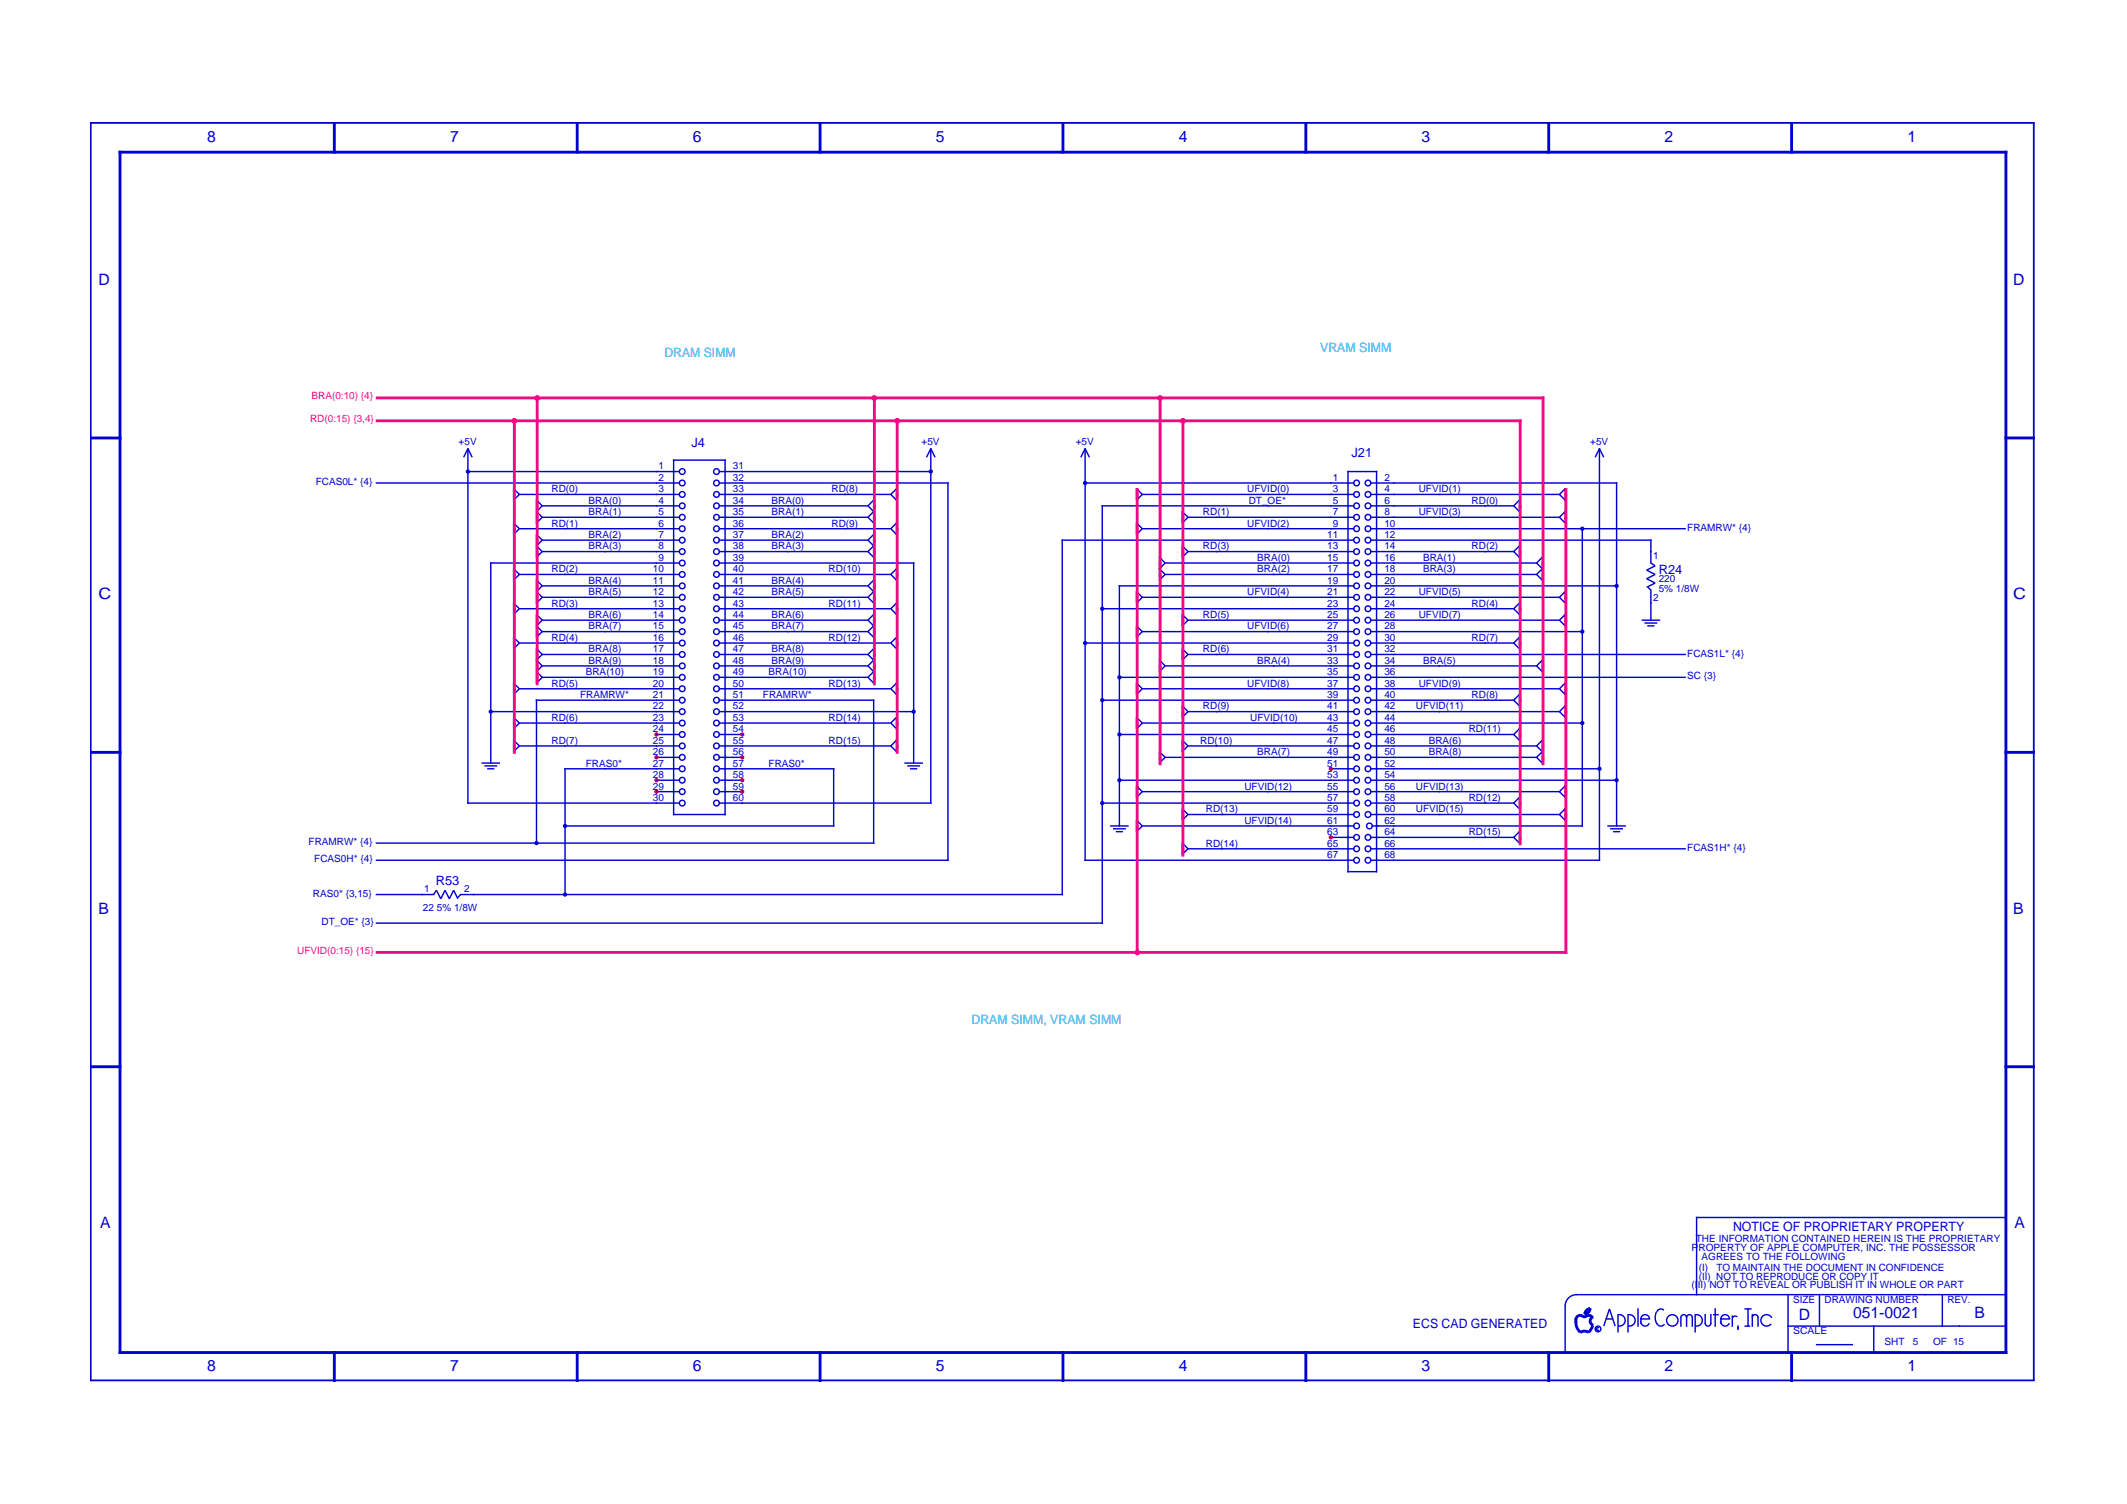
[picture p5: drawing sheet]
<svg xmlns="http://www.w3.org/2000/svg" width="420mm" height="297mm" viewBox="0 0 420 297" stroke-linecap="round" stroke-linejoin="round" font-family="sans-serif">
<path d="M17.8 24.3h384.1M17.9 24.1v248.7M401.7 24.1v248.7M17.8 272.6h384.1" fill="none" stroke="#0000d3" stroke-width=".35"/>
<g fill="none" stroke="#0000d3" stroke-width=".56">
<path d="M23.4 30.1h373.1M23.7 29.8v237.6M66 24.1v6.2M114 24.1v6.2M162 24.1v6.2M210 24.1v6.2M258 24.1v6.2M305.9 24.1v6.2M353.9 24.1v6.2M396.2 29.8v237.6M17.8 86.5h6.2M396 86.5h5.9"/>
<path d="M17.8 148.6h6.2M396 148.6h5.9M17.8 210.7h6.2M396 210.7h5.9M313.4 259.9l.7-.1 .5 .5M313.4 259.9a.81 .81 0 0 1-1.1-.1 .85 .85 0 0 0-1 .8M313.4 258.8l.7-.4a1.18 1.18 0 0 1-1.1 1.1zM23.4 267.1h373.1M66 266.8v6M114 266.8v6M162 266.8v6M210 266.8v6"/>
<path d="M258 266.8v6M305.9 266.8v6M311.3 260.3v.9M311.3 260.9a2.54 2.54 0 0 0 .9 2.2M312.1 263.2a1.41 1.41 0 0 1 1.7 0M314.6 261.8l-.3 .7-.5 .6M314.7 260.1a.85 .85 0 0 0-.6 .9 .85 .85 0 0 0 .7 .7M353.9 266.8v6"/>
</g>
<g fill="none" stroke="#0000d3" stroke-width=".28">
<path d="M74.2 95.4h60.1M91.6 90.3l.8-1.7 .9 1.7M92.3 93.1h42M92.4 88.5v70.2M101.5 96.5l1.1 1.1-1.1 1.2M101.5 96.4v2.5M102.4 97.6h31.9M106 98.8l1.1 1.1-1.1 1.1 1.1 1.2-1.1 1.1M106 98.6v4.8M107 99.9h27.3M132.9 90.9h10.5M133.1 90.7v70.3"/>
<path d="M142 99.9h29.6M142 97.6h34.1M142 95.4h45.4M142 93.1h42M143.2 90.7v70.3M172.6 98.8l-1.2 1.1 1.2 1.1-1.2 1.2 1.2 1.1M172.6 98.6v4.8M177.1 96.5l-1.1 1.1 1.1 1.2M177.1 96.4v2.5M183 90.3l.9-1.7 .8 1.7M183.9 88.5v70.2M187.3 95.2v74.8"/>
<path d="M213.5 90.3l.8-1.7 .9 1.7M214.2 95.4h53.3M214.3 88.5v81.5M217.6 99.9h49.9M217.7 99.8v82.7M224.5 96.5l1.1 1.1-1.1 1.2M224.5 96.4v2.5M225.5 97.6h42M266.1 93.1h6M266.3 93v79.3M270.7 99.9h28.5M270.7 97.6h37.5"/>
<path d="M270.7 95.4h48.8M271.9 93v79.3M300.1 98.8l-1.1 1.1 1.1 1.1M300.1 98.6v2.6M309.2 96.4v2.5M309.2 96.5l-1.2 1.1 1.2 1.2M315.1 90.3l.8-1.7 .9 1.7M315.9 88.5v81.5M319.3 95.2v68.1M96.8 111.2h37.5M96.9 111.1v39.7M101.5 103.2v2.5"/>
<path d="M101.5 112.2v2.5M101.5 119v2.5M101.5 103.3l1.1 1.1-1.1 1.2M101.5 112.3l1.1 1.2-1.1 1.1M101.5 119.1l1.1 1.1-1.1 1.2M102.4 113.5h31.9M102.4 104.4h31.9M106 105.4v4.8M106 114.4v4.8M106 105.6l1.1 1.1-1.1 1.1 1.1 1.1-1.1 1.2M106 114.6l1.1 1.1-1.1 1.1 1.1 1.2-1.1 1.1M107 118h27.3"/>
<path d="M107 115.7h27.3M107 108.9h27.3M107 106.7h27.3M107 102.2h27.3M142 118h29.6M142 115.7h29.6M142 113.5h34.1M142 111.2h38.6M142 108.9h29.6M142 106.7h29.6M142 104.4h34.1M142 102.2h29.6"/>
<path d="M172.6 105.4v4.8M172.6 114.4v4.8M172.6 105.6l-1.2 1.1 1.2 1.1-1.2 1.1 1.2 1.2M172.6 114.6l-1.2 1.1 1.2 1.1-1.2 1.2 1.2 1.1M177.1 103.2v2.5M177.1 112.2v2.5M177.1 119v2.5M177.1 103.3l-1.1 1.1 1.1 1.2M177.1 112.3l-1.1 1.2 1.1 1.1M177.1 119.1l-1.1 1.1 1.1 1.2M180.5 111.1v39.7M209.7 106.7h57.8"/>
<path d="M209.8 106.5v70.3M221 115.7h46.5M221.1 115.6v47.7M224.5 103.2v2.5M224.5 116.7v2.5M224.5 103.3l1.1 1.1-1.1 1.2M224.5 116.8l1.1 1.2-1.1 1.1M225.5 118h42M225.5 104.4h42M229 110.1l1.2 1.1-1.2 1.1 1.2 1.2-1.2 1.1M229 109.9v4.8M230 113.5h37.5"/>
<path d="M230 111.2h37.5M233.5 101l1.2 1.2-1.2 1.1M233.5 100.9v2.5M233.5 107.7v2.5M233.5 107.8l1.2 1.1-1.2 1.2M234.5 108.9h33M234.5 102.2h33M270.7 118h37.5M270.7 115.7h48.8M270.7 113.5h33M270.7 111.2h33M270.7 108.9h28.5"/>
<path d="M270.7 106.7h55.5M270.7 104.4h62.3M270.7 102.2h37.5M300.1 107.7v2.5M300.1 119v2.5M300.1 107.8l-1.1 1.1 1.1 1.2M300.1 119.1l-1.1 1.1 1.1 1.2M304.7 110.1l-1.2 1.1 1.2 1.1-1.2 1.2 1.2 1.1M304.7 109.9v4.8M309.2 100.9v2.5M309.2 116.7v2.5M309.2 101l-1.2 1.2 1.2 1.1"/>
<path d="M309.2 116.8l-1.2 1.2 1.2 1.1M312.6 104.3v59M325.5 116l.6 .6M326.1 106.5v4.8M326.1 116.4v6.2M326.1 111.2l.9 .6-1.7 .8 1.7 .9-1.7 .8 1.7 .8-1.7 .9M101.5 125.7v2.6M101.5 134.8v2.5M101.5 125.9l1.1 1.1-1.1 1.1M101.5 134.9l1.1 1.1-1.1 1.2M102.4 136h31.9M102.4 127h31.9"/>
<path d="M102.4 120.2h31.9M105.8 138.3h28.5M106 121.2v4.8M106 128v7M106 138.1v28.6M106 121.4l1.1 1.1-1.1 1.1 1.1 1.1-1.1 1.2M106 128.1l1.1 1.2-1.1 1.1 1.1 1.1-1.1 1.1 1.1 1.2-1.1 1.1M107 133.8h27.3M107 131.5h27.3M107 129.3h27.3M107 124.7h27.3M107 122.5h27.3"/>
<path d="M142 138.3h30.7M142 136h34.1M142 133.8h29.6M142 131.5h29.6M142 129.3h29.6M142 127h34.1M142 124.7h29.6M142 122.5h29.6M142 120.2h34.1M172.6 121.2v4.8M172.6 128v7M172.6 138.1v28.6"/>
<path d="M172.6 121.4l-1.2 1.1 1.2 1.1-1.2 1.1 1.2 1.2M172.6 128.1l-1.2 1.2 1.2 1.1-1.2 1.1 1.2 1.1-1.2 1.2 1.2 1.1M177.1 125.7v2.6M177.1 134.8v2.5M177.1 125.9l-1.1 1.1 1.1 1.1M177.1 134.9l-1.1 1.1 1.1 1.2M214.2 127h53.3M217.6 138.3h49.9M217.6 120.2h49.9M221 133.8h46.5M224.5 123.5v2.5M224.5 134.8v2.5"/>
<path d="M224.5 123.6l1.1 1.1-1.1 1.2M224.5 134.9l1.1 1.1-1.1 1.2M225.5 136h42M225.5 124.7h42M229 130.2v2.6M229 130.4l1.2 1.1-1.2 1.1M230 131.5h37.5M233.5 121.2v2.6M233.5 128v2.5M233.5 139.3v2.5M233.5 121.4l1.2 1.1-1.2 1.1M233.5 128.1l1.2 1.2-1.2 1.1"/>
<path d="M233.5 139.4l1.2 1.1-1.2 1.2M234.5 129.3h33M234.5 122.5h33M270.7 138.3h28.5M270.7 136h37.5M270.7 133.8h62.3M270.7 131.5h33M270.7 129.3h62.3M270.7 127h28.5M270.7 124.7h42M270.7 122.5h37.5M270.7 120.2h28.5"/>
<path d="M300.1 125.7v2.6M300.1 137v2.6M300.1 125.9l-1.1 1.1 1.1 1.1M300.1 137.2l-1.1 1.1 1.1 1.1M304.7 130.2v2.6M304.7 130.4l-1.2 1.1 1.2 1.1M309.2 121.2v2.6M309.2 134.8v2.5M309.2 139.3v2.5M309.2 121.4l-1.2 1.1 1.2 1.1M309.2 134.9l-1.2 1.1 1.2 1.2M309.2 139.4l-1.2 1.1 1.2 1.2"/>
<path d="M324.3 122.5h3.6M324.8 123h2.6M325.4 123.6h1.4M92.3 158.6h42M95.1 150.7h3.7M95.7 151.3h2.5M96.2 151.8h1.4M96.8 140.5h37.5M101.5 141.5v2.6M101.5 146v2.6M101.5 141.7l1.1 1.1-1.1 1.1M101.5 146.2l1.1 1.1-1.1 1.1"/>
<path d="M102.4 147.3h31.9M102.4 142.8h31.9M111.5 151.8h22.8M111.6 151.7v25.1M129.5 156.4h4.8M129.5 154.1h4.8M129.5 149.6h4.8M129.5 145.1h4.8M142 158.6h42M142 156.4h4.8M142 154.1h4.8M142 151.8h22.8"/>
<path d="M142 149.6h4.8M142 147.3h34.1M142 145.1h4.8M142 142.8h34.1M142 140.5h38.6M164.7 151.7v11.6M177.1 141.5v2.6M177.1 146v2.6M177.1 146.2l-1.1 1.1 1.1 1.1M177.1 141.7l-1.1 1.1 1.1 1.1M178.6 150.7h3.7M179.2 151.3h2.6"/>
<path d="M179.8 151.8h1.4M217.6 158.6h49.9M221 154.1h46.5M221 145.1h46.5M224.5 141.5v2.6M224.5 155.1v2.5M224.5 141.7l1.1 1.1-1.1 1.1M224.5 155.2l1.1 1.2-1.1 1.1M225.5 156.4h42M225.5 142.8h42M229 148.3v2.5M229 148.4l1.2 1.2-1.2 1.1"/>
<path d="M230 149.6h37.5M233.5 146v2.6M233.5 159.6v2.5M233.5 146.2l1.2 1.1-1.2 1.1M233.5 159.7l1.2 1.2-1.2 1.1M234.5 147.3h33M234.5 140.5h33M262.7 151.8h4.8M270.7 158.6h28.5M270.7 156.4h37.5M270.7 154.1h48.8M270.7 151.8h45.4"/>
<path d="M270.7 149.6h33M270.7 147.3h33M270.7 145.1h28.5M270.7 142.8h42M270.7 140.5h37.5M300.1 143.8v2.5M300.1 157.3v2.6M300.1 143.9l-1.1 1.2 1.1 1.1M300.1 157.5l-1.1 1.1 1.1 1.1M304.7 146v4.8M304.7 146.2l-1.2 1.1 1.2 1.1-1.2 1.2 1.2 1.1M309.2 155.1v2.5"/>
<path d="M309.2 159.6v2.5M309.2 155.2l-1.2 1.2 1.2 1.1M309.2 159.7l-1.2 1.2 1.2 1.1M74.2 169.9h113.2M74.2 176.7h11.6M74.2 166.5h98.5M85.7 176.7l.5-.9 .9 1.7 .8-1.7 .9 1.7 .8-1.7 .9 1.7M90.9 176.7h119.1M91 176.7l-.5 .5M111.5 163.1h53.3M132.9 160.9h10.5M214.2 169.9h53.3"/>
<path d="M219.3 163.1h3.7M219.9 163.7h2.5M220.4 164.3h1.4M224.5 161.9v2.5M224.5 162l1.1 1.1-1.1 1.2M225.5 163.1h42M233.5 166.4v2.5M233.5 166.5l1.2 1.1-1.2 1.2M234.5 160.9h33M234.5 167.6h33M262.7 165.4h4.8M266.1 172.2h6"/>
<path d="M270.7 160.9h37.5M270.7 165.4h28.5M270.7 167.6h62.3M270.7 169.9h45.4M270.9 163.1h41.8M300.1 164.1v2.6M300.1 164.3l-1.1 1.1 1.1 1.1M317.5 163.1h3.7M318.1 163.7h2.5M318.6 164.3h1.4M74.2 182.3h143.7M309.2 257.8v9.3"/>
<path d="M311.3 255.7h84.9M311.4 255.7a2.26 2.26 0 0 0-2.2 2.3M319.6 259.5v3.7M319.6 259.7a1.13 1.13 0 0 1 1.4 1.1 1.13 1.13 0 0 1-1.4 1.1M321.6 259.5v3.7M321.6 259.7a1.13 1.13 0 0 1 1.4 1.1 1.13 1.13 0 0 1-1.4 1.1M323.6 258.4v3.6M327.2 259.1a2.54 2.54 0 0 0 .1 2.5M327.5 258.8l-.3 .3M328.7 258.8l-.7-.3-.6 .4M334.9 259.5v3.7M334.9 259.7a1.13 1.13 0 0 1 1.4 1.1 1.13 1.13 0 0 1-1.4 1.1"/>
<path d="M335 240.5h61.2M335.1 240.3v15.5M336.8 259.5v2M338 259.5v2M338.4 259.6h1.1M338.8 258.4v3.6M342.2 259.8v2.2M344.6 258.5h1.4M345.3 258.4v3.6M346.1 259.5v2.5M353.2 255.6v11.5M359.4 255.6v6.4"/>
<path d="M383.7 255.6v6.4M315.9 262.3a.28 .28 0 0 0-.4 0 .28 .28 0 0 0 0 .4 .28 .28 0 0 0 .4 0M316.8 261.9l1.1-3.4 1.2 3.4M317.2 260.5h1.4M324 260.5h2M324.1 260.5a.85 .85 0 0 1 .9-.9 .85 .85 0 0 1 .8 .9M324.1 260.3v1.2M324.2 261.3a.85 .85 0 0 0 .8 .6 .85 .85 0 0 0 .8-.6M327.2 261.3l.3 .3M328.8 261.5l-.6 .4-.7-.2M332 260.2a.56 .56 0 0 1 .6-.6 .56 .56 0 0 1 .6 .6 .56 .56 0 0 1 .5-.6 .56 .56 0 0 1 .6 .6M332 260.1v1.9"/>
<path d="M333.2 260.1v1.9M334.3 260.1v1.9M336.8 261.3a.56 .56 0 0 0 .6 .6 .56 .56 0 0 0 .6-.6M339.8 260.5h2M339.9 260.5a.85 .85 0 0 1 .9-.9 .85 .85 0 0 1 .8 .9M339.9 260.3v1.2M340 261.3a.85 .85 0 0 0 .8 .6 .85 .85 0 0 0 .8-.6M343.2 260.1l-.5-.2-.4 .3M343.3 261.8v.8M344.6 261.9h1.1M346.1 260.2a.56 .56 0 0 1 .6-.6 .56 .56 0 0 1 .6 .6M347.3 260.1v1.9"/>
<path d="M350 260.3a1.13 1.13 0 0 0-1.7-.5 1.13 1.13 0 0 0-.1 1.8 1.13 1.13 0 0 0 1.7-.1M353.1 261.9h43.1M358.7 265.6h7.3M370.1 261.8v5.3"/>
<circle cx="92.4" cy="93.1" r=".28"/>
<circle cx="134.8" cy="99.9" r=".56"/>
<circle cx="134.8" cy="97.6" r=".56"/>
<circle cx="134.8" cy="95.4" r=".56"/>
<circle cx="134.8" cy="93.1" r=".56"/>
<circle cx="141.5" cy="95.4" r=".56"/>
<circle cx="141.5" cy="97.6" r=".56"/>
<circle cx="141.5" cy="99.9" r=".56"/>
<circle cx="141.5" cy="93.1" r=".56"/>
<circle cx="183.9" cy="93.1" r=".28"/>
<circle cx="214.3" cy="95.4" r=".28"/>
<circle cx="268" cy="99.9" r=".56"/>
<circle cx="268" cy="97.6" r=".56"/>
<circle cx="268" cy="95.4" r=".56"/>
<circle cx="270.2" cy="97.6" r=".56"/>
<circle cx="270.2" cy="99.9" r=".56"/>
<circle cx="270.2" cy="95.4" r=".56"/>
<circle cx="134.8" cy="118" r=".56"/>
<circle cx="134.8" cy="113.5" r=".56"/>
<circle cx="134.8" cy="108.9" r=".56"/>
<circle cx="134.8" cy="111.2" r=".56"/>
<circle cx="134.8" cy="106.7" r=".56"/>
<circle cx="134.8" cy="102.2" r=".56"/>
<circle cx="134.8" cy="115.7" r=".56"/>
<circle cx="134.8" cy="104.4" r=".56"/>
<circle cx="141.5" cy="118" r=".56"/>
<circle cx="141.5" cy="111.2" r=".56"/>
<circle cx="141.5" cy="113.5" r=".56"/>
<circle cx="141.5" cy="102.2" r=".56"/>
<circle cx="141.5" cy="108.9" r=".56"/>
<circle cx="141.5" cy="106.7" r=".56"/>
<circle cx="141.5" cy="104.4" r=".56"/>
<circle cx="141.5" cy="115.7" r=".56"/>
<circle cx="268" cy="118" r=".56"/>
<circle cx="268" cy="108.9" r=".56"/>
<circle cx="268" cy="113.5" r=".56"/>
<circle cx="268" cy="102.2" r=".56"/>
<circle cx="268" cy="106.7" r=".56"/>
<circle cx="268" cy="111.2" r=".56"/>
<circle cx="268" cy="115.7" r=".56"/>
<circle cx="268" cy="104.4" r=".56"/>
<circle cx="270.2" cy="118" r=".56"/>
<circle cx="270.2" cy="108.9" r=".56"/>
<circle cx="270.2" cy="113.5" r=".56"/>
<circle cx="270.2" cy="106.7" r=".56"/>
<circle cx="270.2" cy="111.2" r=".56"/>
<circle cx="270.2" cy="102.2" r=".56"/>
<circle cx="270.2" cy="115.7" r=".56"/>
<circle cx="270.2" cy="104.4" r=".56"/>
<circle cx="312.6" cy="104.4" r=".28"/>
<circle cx="319.3" cy="115.7" r=".28"/>
<circle cx="134.8" cy="138.3" r=".56"/>
<circle cx="134.8" cy="129.3" r=".56"/>
<circle cx="134.8" cy="127" r=".56"/>
<circle cx="134.8" cy="124.7" r=".56"/>
<circle cx="134.8" cy="136" r=".56"/>
<circle cx="134.8" cy="133.8" r=".56"/>
<circle cx="134.8" cy="120.2" r=".56"/>
<circle cx="134.8" cy="122.5" r=".56"/>
<circle cx="134.8" cy="131.5" r=".56"/>
<circle cx="141.5" cy="127" r=".56"/>
<circle cx="141.5" cy="124.7" r=".56"/>
<circle cx="141.5" cy="129.3" r=".56"/>
<circle cx="141.5" cy="138.3" r=".56"/>
<circle cx="141.5" cy="136" r=".56"/>
<circle cx="141.5" cy="133.8" r=".56"/>
<circle cx="141.5" cy="131.5" r=".56"/>
<circle cx="141.5" cy="120.2" r=".56"/>
<circle cx="141.5" cy="122.5" r=".56"/>
<circle cx="214.3" cy="127" r=".28"/>
<circle cx="217.7" cy="120.2" r=".28"/>
<circle cx="217.7" cy="138.3" r=".28"/>
<circle cx="221.1" cy="133.8" r=".28"/>
<circle cx="268" cy="138.3" r=".56"/>
<circle cx="268" cy="127" r=".56"/>
<circle cx="268" cy="129.3" r=".56"/>
<circle cx="268" cy="136" r=".56"/>
<circle cx="268" cy="124.7" r=".56"/>
<circle cx="268" cy="133.8" r=".56"/>
<circle cx="268" cy="120.2" r=".56"/>
<circle cx="268" cy="131.5" r=".56"/>
<circle cx="268" cy="122.5" r=".56"/>
<circle cx="270.2" cy="138.3" r=".56"/>
<circle cx="270.2" cy="129.3" r=".56"/>
<circle cx="270.2" cy="127" r=".56"/>
<circle cx="270.2" cy="124.7" r=".56"/>
<circle cx="270.2" cy="136" r=".56"/>
<circle cx="270.2" cy="122.5" r=".56"/>
<circle cx="270.2" cy="133.8" r=".56"/>
<circle cx="270.2" cy="131.5" r=".56"/>
<circle cx="270.2" cy="120.2" r=".56"/>
<circle cx="312.6" cy="124.7" r=".28"/>
<circle cx="96.9" cy="140.5" r=".28"/>
<circle cx="134.8" cy="147.3" r=".56"/>
<circle cx="134.8" cy="149.6" r=".56"/>
<circle cx="134.8" cy="140.5" r=".56"/>
<circle cx="134.8" cy="158.6" r=".56"/>
<circle cx="134.8" cy="151.8" r=".56"/>
<circle cx="134.8" cy="145.1" r=".56"/>
<circle cx="134.8" cy="156.4" r=".56"/>
<circle cx="134.8" cy="154.1" r=".56"/>
<circle cx="134.8" cy="142.8" r=".56"/>
<circle cx="141.5" cy="147.3" r=".56"/>
<circle cx="141.5" cy="151.8" r=".56"/>
<circle cx="141.5" cy="140.5" r=".56"/>
<circle cx="141.5" cy="149.6" r=".56"/>
<circle cx="141.5" cy="158.6" r=".56"/>
<circle cx="141.5" cy="142.8" r=".56"/>
<circle cx="141.5" cy="145.1" r=".56"/>
<circle cx="141.5" cy="156.4" r=".56"/>
<circle cx="141.5" cy="154.1" r=".56"/>
<circle cx="180.5" cy="140.5" r=".28"/>
<circle cx="217.7" cy="158.6" r=".28"/>
<circle cx="221.1" cy="154.1" r=".28"/>
<circle cx="221.1" cy="145.1" r=".28"/>
<circle cx="268" cy="149.6" r=".56"/>
<circle cx="268" cy="147.3" r=".56"/>
<circle cx="268" cy="158.6" r=".56"/>
<circle cx="268" cy="151.8" r=".56"/>
<circle cx="268" cy="140.5" r=".56"/>
<circle cx="268" cy="142.8" r=".56"/>
<circle cx="268" cy="154.1" r=".56"/>
<circle cx="268" cy="145.1" r=".56"/>
<circle cx="268" cy="156.4" r=".56"/>
<circle cx="270.2" cy="149.6" r=".56"/>
<circle cx="270.2" cy="147.3" r=".56"/>
<circle cx="270.2" cy="140.5" r=".56"/>
<circle cx="270.2" cy="158.6" r=".56"/>
<circle cx="270.2" cy="151.8" r=".56"/>
<circle cx="270.2" cy="145.1" r=".56"/>
<circle cx="270.2" cy="142.8" r=".56"/>
<circle cx="270.2" cy="154.1" r=".56"/>
<circle cx="270.2" cy="156.4" r=".56"/>
<circle cx="312.6" cy="142.8" r=".28"/>
<circle cx="315.9" cy="151.8" r=".28"/>
<circle cx="319.3" cy="154.1" r=".28"/>
<circle cx="106" cy="166.5" r=".28"/>
<circle cx="111.6" cy="163.1" r=".28"/>
<circle cx="111.6" cy="176.7" r=".28"/>
<circle cx="268" cy="163.1" r=".56"/>
<circle cx="268" cy="160.9" r=".56"/>
<circle cx="268" cy="169.9" r=".56"/>
<circle cx="268" cy="165.4" r=".56"/>
<circle cx="268" cy="167.6" r=".56"/>
<circle cx="270.2" cy="160.9" r=".56"/>
<circle cx="270.2" cy="169.9" r=".56"/>
<circle cx="270.2" cy="167.6" r=".56"/>
<circle cx="270.2" cy="165.4" r=".56"/>
<circle cx="270.5" cy="163.1" r=".56"/>
<circle cx="315.7" cy="262.5" r=".56"/>
<circle cx="330.3" cy="260.8" r="1.13"/>
</g>
<g fill="none" stroke="#dd0907" stroke-width=".28">
<circle cx="129.7" cy="154.1" r=".28"/>
<circle cx="129.7" cy="145.1" r=".28"/>
<circle cx="129.7" cy="156.4" r=".28"/>
<circle cx="129.7" cy="149.6" r=".28"/>
<circle cx="146.6" cy="154.1" r=".28"/>
<circle cx="146.6" cy="145.1" r=".28"/>
<circle cx="146.6" cy="156.4" r=".28"/>
<circle cx="146.6" cy="149.6" r=".28"/>
<circle cx="262.9" cy="151.8" r=".28"/>
<circle cx="262.9" cy="165.4" r=".28"/>
</g>
<g fill="none" stroke="#f20884" stroke-width=".56">
<path d="M74.2 78.6h230.9M106.1 78.3v57M172.7 78.3v57M229.2 78.3v72.8M304.8 78.3v72.8M74.2 83.1h226.4M101.6 82.8v66.1M177.2 82.8v66.1M224.6 96.4v92M233.7 82.8v86.4M300.3 82.8v84.1M309.3 96.4v92"/>
<path d="M74.2 188.1h235.4"/>
<circle cx="106.1" cy="78.6" r=".28"/>
<circle cx="172.7" cy="78.6" r=".28"/>
<circle cx="229.2" cy="78.6" r=".28"/>
<circle cx="101.6" cy="83.1" r=".28"/>
<circle cx="177.2" cy="83.1" r=".28"/>
<circle cx="233.7" cy="83.1" r=".28"/>
<circle cx="224.6" cy="188.1" r=".28"/>
</g>
<g font-size="3.1" fill="#0000d3">
<text x="40.9" y="28.1">8</text>
<text x="88.9" y="28.1">7</text>
<text x="136.9" y="28.1">6</text>
<text x="184.9" y="28.1">5</text>
<text x="232.8" y="28.1">4</text>
<text x="280.8" y="28.1">3</text>
<text x="328.8" y="28.1">2</text>
<text x="376.8" y="28.1">1</text>
<text x="19.5" y="56.3">D</text>
<text x="397.7" y="56.3">D</text>
<text x="19.5" y="118.4">C</text>
<text x="397.7" y="118.4">C</text>
<text x="19.5" y="180.5">B</text>
<text x="397.7" y="180.5">B</text>
<text x="19.8" y="242.6">A</text>
<text x="397.9" y="242.6">A</text>
<text x="355.3" y="260.6">D</text>
<text x="366" y="260.3">051-0021</text>
<text x="390" y="260.3">B</text>
<text x="40.9" y="270.8">8</text>
<text x="88.9" y="270.8">7</text>
<text x="136.9" y="270.8">6</text>
<text x="184.9" y="270.8">5</text>
<text x="232.8" y="270.8">4</text>
<text x="280.8" y="270.8">3</text>
<text x="328.8" y="270.8">2</text>
<text x="376.8" y="270.8">1</text>
</g>
<g font-size="2.5" fill="#02abea">
<text x="131.2" y="70.4">DRAM SIMM</text>
<text x="260.8" y="69.6">VRAM SIMM</text>
<text x="191.9" y="202.2">DRAM SIMM, VRAM SIMM</text>
</g>
<g font-size="2.5" fill="#0000d3">
<text x="136.6" y="88.2">J4</text>
<text x="267" y="90.2">J21</text>
<text x="327.7" y="113.3">R24</text>
<text x="86.1" y="174.8">R53</text>
<text x="342.3" y="243.1">NOTICE OF PROPRIETARY PROPERTY</text>
<text x="279.1" y="262.3">ECS CAD GENERATED</text>
</g>
<g font-size="2" fill="#f20884">
<text x="61.2" y="83.4">RD(0:15) {3,4}</text>
<text x="61.5" y="78.9">BRA(0:10) {4}</text>
<text x="58.7" y="188.4">UFVID(0:15) {15}</text>
</g>
<g font-size="2" fill="#0000d3">
<text x="90.6" y="87.9">+5V</text>
<text x="182" y="87.9">+5V</text>
<text x="212.5" y="87.9">+5V</text>
<text x="314.1" y="87.9">+5V</text>
<text x="62.4" y="95.8">FCAS0L* {4}</text>
<text x="130.1" y="92.7">1</text>
<text x="130.1" y="95">2</text>
<text x="144.8" y="92.7">31</text>
<text x="144.8" y="95">32</text>
<text x="263.3" y="95">1</text>
<text x="273.5" y="95">2</text>
<text x="108.9" y="97.2">RD(0)</text>
<text x="116.3" y="99.5">BRA(0)</text>
<text x="116.3" y="101.7">BRA(1)</text>
<text x="130.1" y="97.2">3</text>
<text x="130.1" y="99.5">4</text>
<text x="130.1" y="101.7">5</text>
<text x="144.8" y="97.2">33</text>
<text x="144.8" y="99.5">34</text>
<text x="144.8" y="101.7">35</text>
<text x="152.4" y="99.5">BRA(0)</text>
<text x="152.4" y="101.7">BRA(1)</text>
<text x="164.3" y="97.2">RD(8)</text>
<text x="237.6" y="101.7">RD(1)</text>
<text x="246.4" y="97.2">UFVID(0)</text>
<text x="246.7" y="99.5">DT_OE*</text>
<text x="263.3" y="97.2">3</text>
<text x="263.3" y="99.5">5</text>
<text x="263.3" y="101.7">7</text>
<text x="273.5" y="97.2">4</text>
<text x="273.5" y="99.5">6</text>
<text x="273.5" y="101.7">8</text>
<text x="280.2" y="97.2">UFVID(1)</text>
<text x="280.2" y="101.7">UFVID(3)</text>
<text x="290.7" y="99.5">RD(0)</text>
<text x="108.9" y="104">RD(1)</text>
<text x="116.3" y="106.3">BRA(2)</text>
<text x="130.1" y="104">6</text>
<text x="130.1" y="106.3">7</text>
<text x="144.8" y="104">36</text>
<text x="144.8" y="106.3">37</text>
<text x="152.4" y="106.3">BRA(2)</text>
<text x="164.3" y="104">RD(9)</text>
<text x="246.4" y="104">UFVID(2)</text>
<text x="262.2" y="106.3">11</text>
<text x="263.3" y="104">9</text>
<text x="273.5" y="104">10</text>
<text x="273.5" y="106.3">12</text>
<text x="333.3" y="104.8">FRAMRW* {4}</text>
<text x="108.9" y="113">RD(2)</text>
<text x="116.3" y="108.5">BRA(3)</text>
<text x="129" y="113">10</text>
<text x="130.1" y="108.5">8</text>
<text x="130.1" y="110.8">9</text>
<text x="144.8" y="108.5">38</text>
<text x="144.8" y="110.8">39</text>
<text x="144.8" y="113">40</text>
<text x="152.4" y="108.5">BRA(3)</text>
<text x="163.7" y="113">RD(10)</text>
<text x="237.6" y="108.5">RD(3)</text>
<text x="248.4" y="110.8">BRA(0)</text>
<text x="248.4" y="113">BRA(2)</text>
<text x="262.2" y="108.5">13</text>
<text x="262.2" y="110.8">15</text>
<text x="262.2" y="113">17</text>
<text x="273.5" y="108.5">14</text>
<text x="273.5" y="110.8">16</text>
<text x="273.5" y="113">18</text>
<text x="281.1" y="110.8">BRA(1)</text>
<text x="281.1" y="113">BRA(3)</text>
<text x="290.7" y="108.5">RD(2)</text>
<text x="326.5" y="110.5">1</text>
<text x="108.9" y="119.8">RD(3)</text>
<text x="116.3" y="115.3">BRA(4)</text>
<text x="116.3" y="117.5">BRA(5)</text>
<text x="129" y="115.3">11</text>
<text x="129" y="117.5">12</text>
<text x="129" y="119.8">13</text>
<text x="144.8" y="115.3">41</text>
<text x="144.8" y="117.5">42</text>
<text x="144.8" y="119.8">43</text>
<text x="152.4" y="115.3">BRA(4)</text>
<text x="152.4" y="117.5">BRA(5)</text>
<text x="163.7" y="119.8">RD(11)</text>
<text x="246.4" y="117.5">UFVID(4)</text>
<text x="262.2" y="115.3">19</text>
<text x="262.2" y="117.5">21</text>
<text x="262.2" y="119.8">23</text>
<text x="273.5" y="115.3">20</text>
<text x="273.5" y="117.5">22</text>
<text x="273.5" y="119.8">24</text>
<text x="280.2" y="117.5">UFVID(5)</text>
<text x="290.7" y="119.8">RD(4)</text>
<text x="326.5" y="118.7">2</text>
<text x="327.7" y="115">220</text>
<text x="327.7" y="117">5% 1/8W</text>
<text x="116.3" y="124.3">BRA(7)</text>
<text x="116.3" y="122.1">BRA(6)</text>
<text x="129" y="122.1">14</text>
<text x="129" y="124.3">15</text>
<text x="144.8" y="122.1">44</text>
<text x="144.8" y="124.3">45</text>
<text x="152.4" y="124.3">BRA(7)</text>
<text x="152.4" y="122.1">BRA(6)</text>
<text x="237.6" y="122.1">RD(5)</text>
<text x="246.4" y="124.3">UFVID(6)</text>
<text x="262.2" y="122.1">25</text>
<text x="262.2" y="124.3">27</text>
<text x="273.5" y="122.1">26</text>
<text x="273.5" y="124.3">28</text>
<text x="280.2" y="122.1">UFVID(7)</text>
<text x="108.9" y="126.6">RD(4)</text>
<text x="116.3" y="131.1">BRA(9)</text>
<text x="116.3" y="128.8">BRA(8)</text>
<text x="129" y="126.6">16</text>
<text x="129" y="128.8">17</text>
<text x="129" y="131.1">18</text>
<text x="144.8" y="126.6">46</text>
<text x="144.8" y="128.8">47</text>
<text x="144.8" y="131.1">48</text>
<text x="152.4" y="131.1">BRA(9)</text>
<text x="152.4" y="128.8">BRA(8)</text>
<text x="163.7" y="126.6">RD(12)</text>
<text x="237.6" y="128.8">RD(6)</text>
<text x="248.4" y="131.1">BRA(4)</text>
<text x="262.2" y="126.6">29</text>
<text x="262.2" y="128.8">31</text>
<text x="262.2" y="131.1">33</text>
<text x="273.5" y="126.6">30</text>
<text x="273.5" y="128.8">32</text>
<text x="273.5" y="131.1">34</text>
<text x="281.1" y="131.1">BRA(5)</text>
<text x="290.7" y="126.6">RD(7)</text>
<text x="333.3" y="129.7">FCAS1L* {4}</text>
<text x="108.9" y="135.6">RD(5)</text>
<text x="114.6" y="137.9">FRAMRW*</text>
<text x="115.7" y="133.3">BRA(10)</text>
<text x="129" y="133.3">19</text>
<text x="129" y="135.6">20</text>
<text x="129" y="137.9">21</text>
<text x="144.8" y="133.3">49</text>
<text x="144.8" y="135.6">50</text>
<text x="144.8" y="137.9">51</text>
<text x="150.7" y="137.9">FRAMRW*</text>
<text x="151.8" y="133.3">BRA(10)</text>
<text x="163.7" y="135.6">RD(13)</text>
<text x="246.4" y="135.6">UFVID(8)</text>
<text x="262.2" y="133.3">35</text>
<text x="262.2" y="135.6">37</text>
<text x="262.2" y="137.9">39</text>
<text x="273.5" y="133.3">36</text>
<text x="273.5" y="135.6">38</text>
<text x="273.5" y="137.9">40</text>
<text x="280.2" y="135.6">UFVID(9)</text>
<text x="290.7" y="137.9">RD(8)</text>
<text x="333.3" y="134.2">SC {3}</text>
<text x="108.9" y="142.4">RD(6)</text>
<text x="129" y="140.1">22</text>
<text x="129" y="142.4">23</text>
<text x="144.8" y="140.1">52</text>
<text x="144.8" y="142.4">53</text>
<text x="163.7" y="142.4">RD(14)</text>
<text x="237.6" y="140.1">RD(9)</text>
<text x="246.9" y="142.4">UFVID(10)</text>
<text x="262.2" y="140.1">41</text>
<text x="262.2" y="142.4">43</text>
<text x="273.5" y="140.1">42</text>
<text x="273.5" y="142.4">44</text>
<text x="279.7" y="140.1">UFVID(11)</text>
<text x="108.9" y="146.9">RD(7)</text>
<text x="129" y="144.6">24</text>
<text x="129" y="146.9">25</text>
<text x="129" y="149.2">26</text>
<text x="144.8" y="144.6">54</text>
<text x="144.8" y="146.9">55</text>
<text x="144.8" y="149.2">56</text>
<text x="163.7" y="146.9">RD(15)</text>
<text x="237.1" y="146.9">RD(10)</text>
<text x="248.4" y="149.2">BRA(7)</text>
<text x="262.2" y="144.6">45</text>
<text x="262.2" y="146.9">47</text>
<text x="262.2" y="149.2">49</text>
<text x="273.5" y="144.6">46</text>
<text x="273.5" y="146.9">48</text>
<text x="273.5" y="149.2">50</text>
<text x="282.2" y="146.9">BRA(6)</text>
<text x="282.2" y="149.2">BRA(8)</text>
<text x="290.1" y="144.6">RD(11)</text>
<text x="115.7" y="151.4">FRAS0*</text>
<text x="129" y="151.4">27</text>
<text x="129" y="153.7">28</text>
<text x="129" y="155.9">29</text>
<text x="144.8" y="151.4">57</text>
<text x="144.8" y="153.7">58</text>
<text x="144.8" y="155.9">59</text>
<text x="151.8" y="151.4">FRAS0*</text>
<text x="245.8" y="155.9">UFVID(12)</text>
<text x="262.2" y="151.4">51</text>
<text x="262.2" y="153.7">53</text>
<text x="262.2" y="155.9">55</text>
<text x="273.5" y="151.4">52</text>
<text x="273.5" y="153.7">54</text>
<text x="273.5" y="155.9">56</text>
<text x="279.7" y="155.9">UFVID(13)</text>
<text x="129" y="158.2">30</text>
<text x="144.8" y="158.2">60</text>
<text x="238.2" y="160.4">RD(13)</text>
<text x="262.2" y="158.2">57</text>
<text x="262.2" y="160.4">59</text>
<text x="273.5" y="158.2">58</text>
<text x="273.5" y="160.4">60</text>
<text x="279.7" y="160.4">UFVID(15)</text>
<text x="290.1" y="158.2">RD(12)</text>
<text x="61" y="166.9">FRAMRW* {4}</text>
<text x="238.2" y="167.2">RD(14)</text>
<text x="245.8" y="162.7">UFVID(14)</text>
<text x="262.2" y="162.7">61</text>
<text x="262.2" y="165">63</text>
<text x="262.2" y="167.2">65</text>
<text x="273.5" y="162.7">62</text>
<text x="273.5" y="165">64</text>
<text x="273.5" y="167.2">66</text>
<text x="290.1" y="165">RD(15)</text>
<text x="62.1" y="170.3">FCAS0H* {4}</text>
<text x="262.2" y="169.5">67</text>
<text x="273.5" y="169.5">68</text>
<text x="333.3" y="168.1">FCAS1H* {4}</text>
<text x="61.8" y="177.1">RAS0* {3,15}</text>
<text x="83.5" y="179.9">22 5% 1/8W</text>
<text x="83.8" y="176.2">1</text>
<text x="91.7" y="176.2">2</text>
<text x="63.5" y="182.7">DT_OE* {3}</text>
<text x="335" y="245.4">THE INFORMATION CONTAINED HEREIN IS THE PROPRIETARY</text>
<text x="334.2" y="247.1">PROPERTY OF APPLE COMPUTER, INC. THE POSSESSOR</text>
<text x="335.6" y="251">(I)</text>
<text x="336.1" y="248.8">AGREES TO THE FOLLOWING</text>
<text x="339.1" y="251">TO MAINTAIN THE DOCUMENT IN CONFIDENCE</text>
<text x="334.2" y="254.4">(III) NOT TO REVEAL OR PUBLISH IT IN WHOLE OR PART</text>
<text x="335.6" y="252.7">(II) NOT TO REPRODUCE OR COPY IT</text>
<text x="354.2" y="257.2">SIZE</text>
<text x="360.4" y="257.2">DRAWING NUMBER</text>
<text x="384.7" y="257.2">REV.</text>
<text x="354.2" y="263.5">SCALE</text>
<text x="372.3" y="265.7">SHT</text>
<text x="377.9" y="265.7">5</text>
<text x="381.8" y="265.7">OF 15</text>
</g>
</svg>
